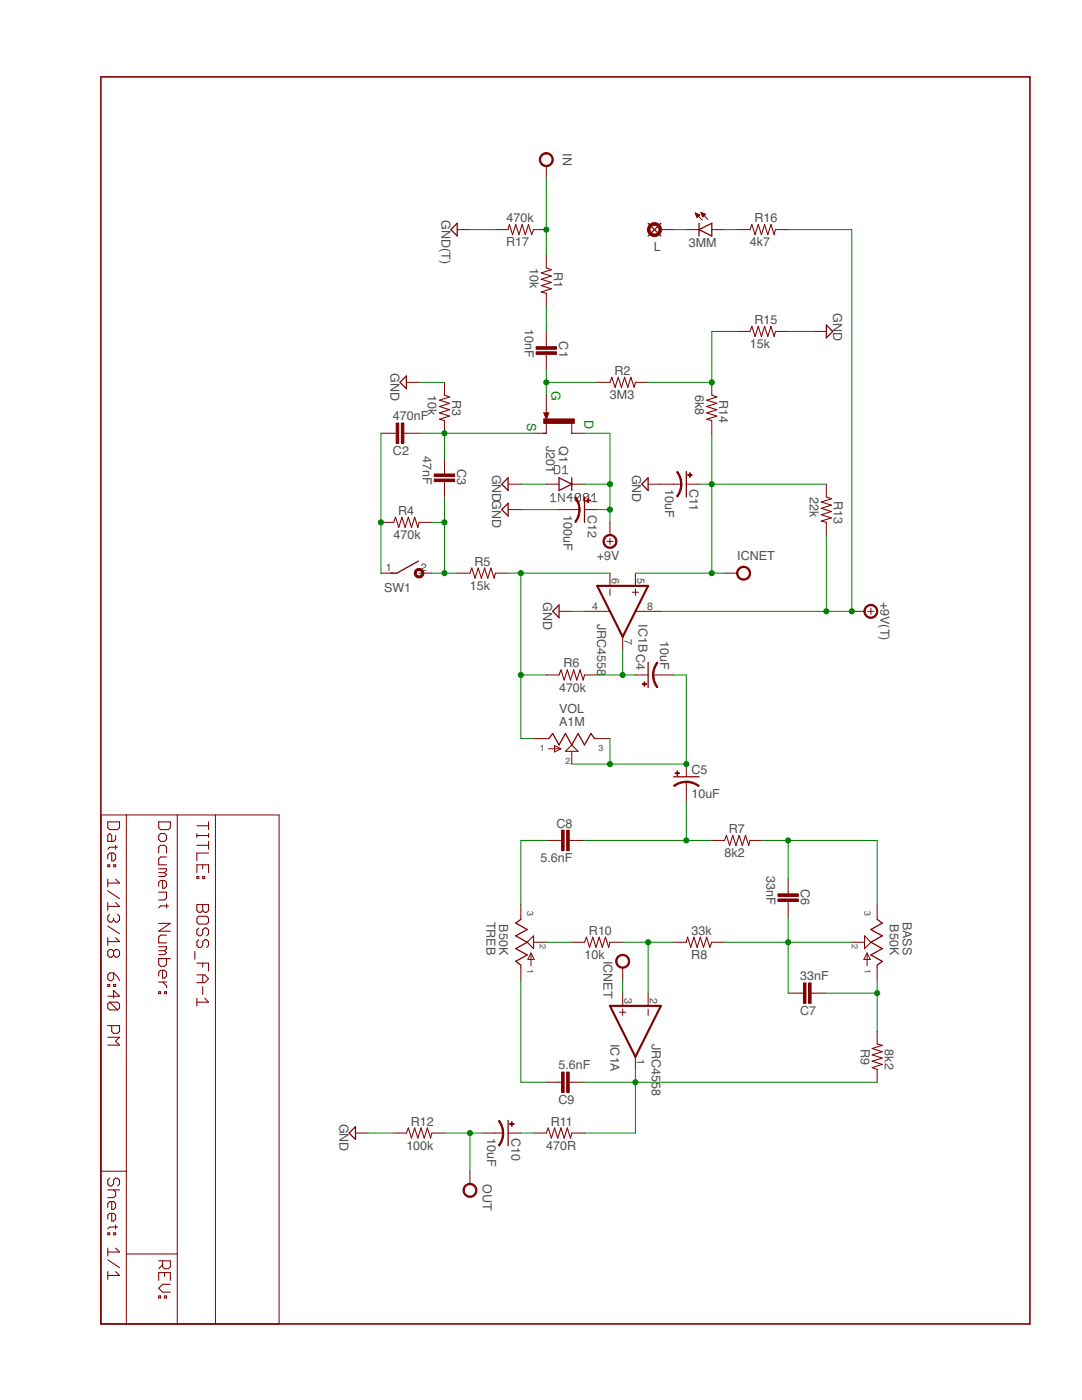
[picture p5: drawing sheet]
<svg xmlns="http://www.w3.org/2000/svg" width="216mm" height="279mm" viewBox="0 0 216 279" stroke-linecap="round" stroke-linejoin="round" font-family="sans-serif">
<g fill="none" stroke="#505050" stroke-width=".2">
<path d="M109.9 99l.5-.5v1.6M110.6 92.9h.8l.3 .3v1.1l-.3 .2h-.8zM112.2 94.5h1.1M112.2 93.5l.6-.6v1.6M112.6 98.5v1.6l-1.1-1.6v1.6M114.2 99.3h-1.1l.8-.8v1.6M115.8 98.8v1l-.2 .3h-.6l-.2-.3M115.8 98.8l-.2-.3h-.6l-.2 .3v1M115.8 98.8l-1 1M117.5 98.8v1l-.3 .3h-.5l-.3-.3M117.5 98.8l-.3-.3h-.5l-.3 .3v1M117.5 98.8l-1.1 1"/>
<path d="M118 99l.6-.5v1.6M109.9 100.1h1M118 100.1h1.1"/>
</g>
<g fill="none" stroke="#800000" stroke-width=".21">
<path d="M101.4 45.8l.2-1 .7 2 .6-2 .6 2 .7-2 .6 2 .7-2 .6 2 .4-1M109 53.4l1 .4-2 .7 2 .6-2 .6 2 .7-2 .6 2 .6-2 .7 1 .2M149.6 45.8l.4-1 .7 2 .6-2 .6 2 .7-2 .6 2 .6-2 .7 2 .2-1M88.7 78.8l1 .4-2 .7 2 .6-2 .6 2 .7-2 .6 2 .6-2 .7 1 .2M121.7 76.3l.4-1 .6 2 .7-2 .6 2 .6-2 .7 2 .6-2 .6 2 .3-1M142 78.8l1 .4-2 .7 2 .6-2 .6 2 .7-2 .6 2 .6-2 .7 1 .2M149.6 66.1l.4-1 .7 2.1 .6-2.1 .6 2.1 .7-2.1 .6 2.1 .6-2.1 .7 2.1 .2-1.1M164.9 99.2l1 .3-2 .7 2 .6-2 .7 2 .6-2 .6 2 .7-2 .6 1 .2M78.5 104.2l.4-1 .7 2.1 .6-2.1 .6 2.1 .7-2.1 .6 2.1 .6-2.1 .7 2.1 .2-1.1M93.8 114.4l.3-1 .7 2 .6-2 .7 2 .6-2 .6 2 .7-2 .6 2 .2-1M111.5 134.7l.4-1 .7 2 .6-2 .6 2 .7-2 .6 2 .6-2 .7 2 .2-1M114.1 148.7l1.3 1.2h-2.6z"/>
<path d="M21.5 164h2.4v1.2l-.4 .4h-1.6l-.4-.4zM21.5 172.6h.4v.4h-.4zM21.5 175.5v1.5M21.5 177.8l2.4 1.5M22.3 170.2v1.6h.4l.4-.4v-.8l-.4-.4h-.8l-.4 .4v.8M22.7 172.6h.4v.4h-.4zM23.1 166.8v.7l-.4 .4h-1.2v-1.1l.4-.5 .4 .5v1.1M23.1 168.7v.8M23.1 175.5l.8 .7h-2.4M23.5 169.1h-1.6l-.4 .4M31.7 164h2.3v1.2l-.4 .4h-1.6l-.3-.4zM31.7 170.2v-1.1l.3-.4h.8l.4 .4v1.1"/>
<path d="M31.7 173.4h1.5v.4l-.4 .4M31.7 178.1h1.5v1.1l-.4 .4h-1.1M31.7 174.2h1.1M32 166.3h.8l.4 .5v.7l-.4 .4h-.8l-.3-.4v-.7zM32.4 175.7v1.6h.4l.4-.4v-.8l-.4-.4h-.8l-.3 .4v.8M32.8 174.2l.4 .3-.4 .4h-1.1M33.2 171h-1.2l-.3 .4v1.2h1.5M39.3 174.2v-1.6h2.3v1.6M39.3 164.8h2.3M39.3 166.3v.8M39.3 174.9h.4v.4h-.4zM39.3 166.8h2.3"/>
<path d="M39.3 168.7h2.3M40.4 172.6v.8M40.4 174.9h.5v.4h-.5zM41.6 170.2h-2.3v1.6M41.6 164v1.6M41.6 166.3v.8M41.6 167.9v1.6M144.6 167.7l.3-1 .7 2 .6-2 .7 2 .6-2 .6 2 .7-2 .6 2 .2-1M21.5 180.1v1.6M21.5 187.1v1.6M21.5 194.5l.4-.3h.8v1.1l-.4 .4h-.4l-.4-.4zM21.5 196.5h.4v.4h-.4z"/>
<path d="M21.5 198.8h2.4l-1.2-1.1v1.5M21.5 184.8l2.4 1.6M21.9 182.5l-.4 .4v.7l.4 .4h.4l.4-.4M22.7 189.9l-.4-.4h-.4l-.4 .4v.7l.4 .4h.4l.4-.4M22.7 189.9l.4-.4h.4l.4 .4v.7l-.4 .4h-.4l-.4-.4M22.7 196.5h.4v.4h-.4zM22.7 183.2v.4M22.7 189.9v.7M22.7 194.2l.8 .7 .4 .8M23.1 180.1l.8 .8h-2.4M23.1 187.1l.8 .8h-2.4M23.5 182.5l.4 .4v.7l-.4 .4h-.4l-.4-.4"/>
<path d="M31.7 197.9h.3v.4h-.3zM31.7 189h1.5v.4l-.4 .3M31.7 184.3h2.3l-2.3 1.5h2.3M31.7 189.7h1.1M31.7 196h1.5M32.4 193.6v1.6h.4l.4-.4v-.8l-.4-.4h-.8l-.3 .4v.8M32.4 196l.8 .7v.4M32.8 197.9h.4v.4h-.4zM32.8 189.7l.4 .4-.4 .4h-1.1M33.2 186.6h-1.2l-.3 .4v1.2h1.5M33.2 191.3v1.2l-.4 .3h-.8l-.3-.3v-1.2h2.3M33.2 180.4v.8"/>
<path d="M33.6 180.8h-1.6l-.3 .4M38.9 189.9v1.5M39.3 180.5h2.3v1.2l-.4 .4h-.3l-.5-.4-.3 .4h-.4l-.4-.4zM39.3 192.2h2.3v1.6M39.3 199.2v1.6M39.3 194.6h1.6l.7 .7-.7 .8h-1.6M39.7 182.9h1.5l.4 .4v.7l-.4 .4h-1.5l-.4-.4v-.7zM39.7 185.2l-.4 .4v.8l.4 .4h.4l.3-.4v-.8l.5-.4h.3l.4 .4v.8l-.4 .4M39.7 187.5l-.4 .4v.8l.4 .4h.4l.3-.4v-.8l.5-.4h.3l.4 .4v.8l-.4 .4M40.4 180.5v1.2M40.4 192.2v.8M40.4 194.6v1.5"/>
<path d="M40.4 196.9v1.6M40.9 199.2l.7 .8h-2.3M105.2 188l1.3-1.2v2.5zM116.6 188l.4-1 .6 2.1 .7-2.1 .6 2.1 .6-2.1 .7 2.1 .6-2.1 .7 2.1 .2-1.1M136.9 188l.3-1 .6 2.1 .7-2.1 .6 2.1 .6-2.1 .7 2.1 .6-2.1 .6 2.1 .4-1.1M172.5 186.8l1.3 1.2-1.3 1.3zM21.5 204.7h2.4v1.1l-.4 .4h-.8l-.4-.4v-1.1M21.5 207h2.4l-.8 .8 .8 .8h-2.4M21.9 200l-.4 .4v.8l.4 .3h1.6M21.9 200h1.6l.4 .4v.8l-.4 .3M21.9 200l1.6 1.5M175 208.4l1 .2-2 .7 2 .6-2 .6 2 .7-2 .6 2 .6-2 .7 1 .3"/>
<path d="M21.5 237.5h2.4M21.9 235.1l-.4 .4v.8l.4 .4h.4l.4-.4v-.8l.4-.4h.4l.4 .4v.8l-.4 .4M22.3 239.8v1.6h.4l.4-.4v-.8l-.4-.4h-.8l-.4 .4v.8M22.7 237.5l.4 .3v.8l-.4 .4h-1.2M81.1 226.1l.4-1 .6 2 .6-2 .7 2 .6-2 .6 2 .7-2 .6 2 .3-1M109 226.1l.4-1 .6 2 .7-2 .6 2 .6-2 .7 2 .6-2 .6 2 .3-1M21.5 246h.4v.4h-.4zM21.5 249.1v1.6M21.5 253.8v1.5M21.5 251.4l2.4 1.6M22.3 242.1v1.6h.4l.4-.4v-.8l-.4-.4h-.8l-.4 .4v.8M22.7 246h.4v.4h-.4z"/>
<path d="M23.1 244.5v.8M23.1 249.1l.8 .8h-2.4M23.1 253.8l.8 .8h-2.4M23.5 244.9h-1.6l-.4 .4M31.7 251.6h2.3v1.2l-.4 .4h-.8l-.4-.4v-1.2M31.7 255.5v-1.5h2.3v1.5M31.7 258.6h.3v.4h-.3zM32.4 252.4l-.7 .8M32.8 254v.7M32.8 258.6h.4v.4h-.4zM34 256.3h-1.6l-.7 .8 .7 .8h1.6"/>
</g>
<g fill="none" stroke="#800000" stroke-width=".2">
<path d="M109 33.1v2.6M91.2 45.8h2.6M98.8 45.8h2.6M106.5 45.8h2.5M109 50.9v2.5M109 58.5v2.6M131.9 45.8h2.5M136.9 45.8h2.6M138.7 42.5l1.4 1.4M138.7 42.5l.9 .4M138.7 42.5l.4 .9M138.8 42.5v.1"/>
<path d="M138.9 42.6v.3M139 42.7v.5M139.1 42.7v.7M139.3 42.8v.5M139.4 42.8v.4M139.5 42.9v.1M139.6 42.9l-.5 .5M139.6 42.9h.1M139.9 42.4l1.4 1.4M139.9 42.4l.9 .4-.5 .5zM140 42.4v.2M140.1 42.5v.4"/>
<path d="M140.2 42.5v.7M140.3 42.6v.6M140.5 42.7v.4M140.6 42.7v.3M140.7 42.8h.1M142 45.8h2.6M147.1 45.8h2.5M154.7 45.8h2.6M81.1 76.3h2.5M88.7 76.3v2.5M109 66.1v3.1M109 70.7v3.1"/>
<path d="M109 78.8v4.9M119.2 76.3h2.5M126.8 76.3h2.5M142 76.3v2.5M147.1 66.1h2.5M154.7 66.1h2.6M162.3 66.1h2.6M76 86.5h3.1M80.6 86.5h3M88.7 83.9v2.6M88.7 91.5v3.1M88.7 96.1v3.1"/>
<path d="M101.4 96.6h2.5M108.5 82.4h1l-.5 1.3zM109 84.5v2h-2.5M109 96.6h2.5M114.1 84.4v2.1h2.5M114.1 96.6h2.5M129.3 96.6h6.6M136.9 96.6h2.6M142 83.9v2.6M164.9 96.6v2.6M76 104.2h2.5M76 114.4h2.5"/>
<path d="M83.6 104.2h2.6M83.6 114.4h2.6M91.2 114.4h2.6M98.8 114.4h2.6M101.4 101.7h2.5M111.5 101.7h4.1M116.6 101.7h2.6M121.1 108.1h1.2M121.7 104.2v2.6M121.7 107.4v1.3M121.7 114.4v2.5M121.7 117.6v1.2"/>
<path d="M126.2 118.2h1.2M126.8 114.4v2.5M126.8 117.6v1.2M144.6 114.4h2.5M164.9 104.2v2.6M109 134.7h2.5M111.5 122h2.6M116.6 134.7h2.6M116.6 122h5.1M124.2 127.1v2.5M126.8 134.7h2.5M126.8 122h5.1"/>
<path d="M130.3 134.7h4.1M170 122h2.5M173.1 122h1.3M173.8 121.4v1.2M106.5 147.4h3M109.4 149.4h2.5M110.7 148.8l1.2 .6-1.2 .7zM114.1 149.9v2.6M118.7 147.4h3M136.9 152.5v2.5M136.9 156v4.1M20.1 162.6h35.6v101.6h-35.6z"/>
<path d="M25.2 162.6v101.6M35.4 162.6v101.6M43 162.6v101.6M109 167.7h3.1M113.6 167.7h3M142 167.7h2.6M149.6 167.7h2.6M157.3 175.3v3.1M157.3 179.9v3.1M103.9 180.4v3.1M103.9 192.6v3.1M106 190.2v2.5"/>
<path d="M106 190.2l.6 1.3h-1.3zM106.5 188h2.5M114.1 188h2.5M121.7 188h2.5M124.2 193.1v2.6M124.2 198.2v2.5M129.3 198.2v2.5M134.4 188h2.5M142 188h2.6M157.3 198.2h3M161.8 198.2h3.1M170 188h2.5"/>
<path d="M173 190.2l.7 1.3h-1.3zM173 190.2v2.5M175 180.4v3.1M175 192.6v3.1M109 216h3.1M113.6 216h3M123.6 202h1.3M124.2 201.4v1.2M126.8 210.9v2.5M129.3 201.4v1.2M175 205.8v2.6M175 213.4v2.6"/>
<path d="M20.1 233.7h5.1M70.9 226.1h2.6M78.5 226.1h2.6M86.2 226.1h2.5M93.8 233.7v2.6M96.3 226.1h4.1M101.4 226.1h2.5M106.5 226.1h2.5M114.1 226.1h2.5M25.2 250.3h10.2"/>
</g>
<g fill="#800000" stroke="#800000" stroke-width=".2">
<path d="M107 69.2h4v.5h-4z"/>
<path d="M107 70.2h4v.5h-4z"/>
<path d="M80.1 84.4h.5v4.1h-.5z"/>
<path d="M79.1 84.4h.5v4.1h-.5z"/>
<path d="M86.7 94.6h4v.5h-4z"/>
<path d="M86.7 95.6h4v.5h-4z"/>
<path d="M128.5 136.1h.2v.9h-.2z"/>
<path d="M128.1 136.5h.9v.1h-.9z"/>
<path d="M134.7 154.2h.9v.2h-.9z"/>
<path d="M135.1 153.9h.1v.8h-.1z"/>
<path d="M155.2 178.4h4.1v.5h-4.1z"/>
<path d="M155.2 179.4h4.1v.5h-4.1z"/>
<path d="M161.3 196.2h.5v4h-.5z"/>
<path d="M160.3 196.2h.5v4h-.5z"/>
<path d="M112.1 165.7h.5v4.1h-.5z"/>
<path d="M113.1 165.7h.5v4.1h-.5z"/>
<path d="M113.1 214h.5v4h-.5z"/>
<path d="M112.1 214h.5v4h-.5z"/>
<path d="M102.1 223.9h.1v.9h-.1z"/>
<path d="M101.7 224.3h.9v.1h-.9z"/>
<path d="M137.6 94.4h.1v.8h-.1z"/>
<path d="M137.2 94.7h.9v.2h-.9z"/>
<path d="M117.3 99.4h.1v.9h-.1z"/>
<path d="M116.9 99.8h.9v.1h-.9z"/>
<path d="M108.5 83.6h6.1v.9h-6.1z"/>
</g>
<g fill="none" stroke="#800000" stroke-width=".25">
<path d="M91.2 44.6v2.5l-1.2-1.3zM129.3 44.6l2.6 2.5M131.9 44.6l-2.6 2.5M139.5 45.8l2.5-1.2v2.5zM139.5 44.6v2.5M81.1 75v2.6l-1.3-1.3zM164.9 64.9l1.3 1.2-1.3 1.3zM101.4 95.4v2.5l-1.3-1.3zM111.5 95.4l2.6 1.2-2.6 1.3zM114.1 95.4v2.5M116.6 99.2v5M129.3 95.4v2.5l-1.2-1.3z"/>
<path d="M136.9 94.1v5.1M83.5 112l-4.3 2.4h-1.3M101.4 100.4v2.6l-1.3-1.3zM111.5 120.7v2.6l-1.2-1.3zM129.3 132.2v5M109.5 147.4l.8-1 1.2 2.3 1.3-2.3 1.3 2.3 1.3-2.3 1.2 2.3 1.3-2.3 .8 1M134.4 155h5.1M103.9 183.5l-1 .7 2.3 1.3-2.3 1.3 2.3 1.2-2.3 1.3 2.3 1.3-2.3 1.3 1 .7M175 183.5l1 .7-2.2 1.3 2.2 1.3-2.2 1.2 2.2 1.3-2.2 1.3 2.2 1.3-1 .7M70.9 224.9v2.5l-1.2-1.3zM101.4 223.6v5.1"/>
</g>
<g fill="#800000" stroke="#800000" stroke-width=".2">
<path d="M131.1 132.1l.2 .2-.7 1.4-.1 1h-.3l.2-1.4z" fill-rule="evenodd"/>
<path d="M130.2 134.7h.3l.1 1 .7 1.4-.2 .1-.7-1.1z" fill-rule="evenodd"/>
<path d="M136.9 155.9l1.4 .2 1.2 .7-.1 .2-.9-.5-1.6-.4z" fill-rule="evenodd"/>
<path d="M134.4 156.8l1.2-.7 1.3-.2v.3l-1 .1-1.3 .7z" fill-rule="evenodd"/>
<path d="M100.3 226.1h.2v.8l-.4 1.1-.4 .7-.3-.2 .7-1.3z" fill-rule="evenodd"/>
<path d="M99.4 223.8l.3-.2 .4 .7 .3 1 .1 .8h-.3l-.1-1z" fill-rule="evenodd"/>
<path d="M135.8 96.6h.3l-.1 .9-.4 1-.4 .7-.2-.2 .7-1.4z" fill-rule="evenodd"/>
<path d="M135 94.2l.2-.1 .4 .7 .4 1 .1 .8h-.3l-.1-1z" fill-rule="evenodd"/>
<path d="M115.5 101.7h.3v.3a3.9 3.9 0 0 1-.9 2.3l-.2-.2 .5-.9z" fill-rule="evenodd"/>
<path d="M114.7 99.3l.2-.2 .4 .7 .4 1.1v.8h-.2l-.1-1z" fill-rule="evenodd"/>
<path d="M108.1 30.8l.6-.3h.3v.2a1.15 1.15 0 0 1 1.1 1.6 1.15 1.15 0 0 1-1.9 .3 1.15 1.15 0 0 1 .5-1.8l.3-.1v-.2a1.4 1.4 0 0 1 1.4 1.7 1.4 1.4 0 0 1-2.1 .9 1.4 1.4 0 0 1-.2-2.3z" fill-rule="evenodd"/>
<path d="M92.8 236.5l.6-.3h.4v.2a1.15 1.15 0 0 1 1.1 1.6 1.15 1.15 0 0 1-2 .3 1.15 1.15 0 0 1 .6-1.8l.3-.1v-.2a1.4 1.4 0 0 1 1.3 1.7 1.4 1.4 0 0 1-2 .9 1.4 1.4 0 0 1-.3-2.3z" fill-rule="evenodd"/>
<path d="M83 113.6l.6-.2v.4a.56 .56 0 0 1 .5 .8 .56 .56 0 0 1-.9 .1 .56 .56 0 0 1 .2-.8l.2-.1v-.4a.97 .97 0 0 1 .9 1.3 .97 .97 0 0 1-1.5 .5 .97 .97 0 0 1 0-1.6z" fill-rule="evenodd"/>
<path d="M172.8 121l.6-.4h.4v.3a1.15 1.15 0 0 1 1 1.6 1.15 1.15 0 0 1-1.9 .3 1.15 1.15 0 0 1 .6-1.9h.3v-.3a1.4 1.4 0 0 1 1.3 1.8 1.4 1.4 0 0 1-2.1 .8 1.4 1.4 0 0 1-.2-2.2z" fill-rule="evenodd"/>
<path d="M129.6 44.8l.7-.3 .3-.1v.3a1.15 1.15 0 0 1 1.1 1.6 1.15 1.15 0 0 1-1.9 .3 1.15 1.15 0 0 1 .5-1.9h.3v-.3a1.39 1.39 0 0 1 1.3 1.8 1.39 1.39 0 0 1-2 .8 1.39 1.39 0 0 1-.3-2.2z" fill-rule="evenodd"/>
<path d="M129.7 45.1l.6-.4h.3v.2a.88 .88 0 0 1 .8 1.3 .88 .88 0 0 1-1.4 .2 .88 .88 0 0 1 .3-1.4l.3-.1v-.2a1.14 1.14 0 0 1 1.1 1.4 1.14 1.14 0 0 1-1.6 .7 1.14 1.14 0 0 1-.4-1.7z" fill-rule="evenodd"/>
<path d="M120.8 107l.9-.3v.2a1.14 1.14 0 0 1 1 1.7 1.14 1.14 0 0 1-2 .1 1.14 1.14 0 0 1 .7-1.8h.3v-.2a1.4 1.4 0 0 1 1.3 1.7 1.4 1.4 0 0 1-2.1 .8 1.4 1.4 0 0 1-.1-2.2z" fill-rule="evenodd"/>
<path d="M123.3 190.8l.6-.3h.3v.2a1.14 1.14 0 0 1 1 1.7 1.14 1.14 0 0 1-1.9 .1 1.14 1.14 0 0 1 .7-1.8h.2v-.2a1.39 1.39 0 0 1 1.4 1.7 1.39 1.39 0 0 1-2.1 .8 1.39 1.39 0 0 1-.2-2.2z" fill-rule="evenodd"/>
<path d="M147.4 113.4l1-.4v.2a1.15 1.15 0 0 1 1 1.7 1.15 1.15 0 0 1-1.9 .2 1.15 1.15 0 0 1 .6-1.8l.3-.1v-.2a1.4 1.4 0 0 1 1.3 1.8 1.4 1.4 0 0 1-2 .8 1.4 1.4 0 0 1-.3-2.2z" fill-rule="evenodd"/>
</g>
<path d="M20.1 15.3h185.4v248.9h-185.4zM109 83.2l-.2-.7h.5l-.3 .8" fill="none" stroke="#800000" stroke-width=".32"/>
<path d="M119.2 116.9h10.1l-5.1 10.2zM121.7 200.7h10.2l-5.1 10.2z" fill="none" stroke="#800000" stroke-width=".42"/>
<g fill="none" stroke="#008000" stroke-width=".2">
<path d="M109 35.7v15.2M93.8 45.8h5M134.4 45.8h2.5M144.6 45.8h2.5M157.3 45.8h12.7v76.2h-38.1M83.6 76.3h5.1M109 76.3h10.2M109 61.1v5M109 73.8v5M147.1 66.1h-5.1v10.2h-12.7M157.3 66.1h5M76 86.5v27.9"/>
<path d="M83.6 86.5h22.9M88.7 86.5v5M88.7 99.2v15.2M103.9 96.6h5.1M116.6 96.6h5.1M116.6 86.5h5.1v17.7M139.5 96.6h25.4M142 86.5v27.9M86.2 114.4h5M86.2 104.2h2.5M101.4 114.4h20.3M103.9 101.7h7.6"/>
<path d="M103.9 114.4v33h2.6M119.2 101.7h2.5M126.8 114.4h17.8M164.9 106.8v15.2M103.9 134.7h5.1M114.1 122h2.5M119.2 134.7h7.6M124.2 129.6v5.1M134.4 134.7h2.5v17.8h-22.8M121.7 147.4v5.1M109 167.7h-5.1v12.7M116.6 167.7h25.4"/>
<path d="M136.9 160.1v7.6M152.2 167.7h22.8v12.7M157.3 167.7v7.6M103.9 195.7v20.3h5.1M109 188h5.1M124.2 195.7v2.5M124.2 188h10.2M129.3 188v10.2M144.6 188h25.4M157.3 183v15.2M164.9 198.2h10.1M175 195.7v10.1"/>
<path d="M116.6 216h58.4M126.8 213.4v12.7h-10.2M73.5 226.1h5M88.7 226.1h7.6M93.8 226.1v7.6M103.9 226.1h2.6"/>
</g>
<g fill="#008000" stroke="#008000" stroke-width=".2">
<circle cx="124.2" cy="134.7" r=".51"/>
<circle cx="103.9" cy="114.4" r=".51"/>
<circle cx="103.9" cy="134.7" r=".51"/>
<circle cx="88.7" cy="114.4" r=".51"/>
<circle cx="88.7" cy="104.2" r=".51"/>
<circle cx="76" cy="104.2" r=".51"/>
<circle cx="88.7" cy="86.5" r=".51"/>
<circle cx="164.9" cy="122" r=".51"/>
<circle cx="170" cy="122" r=".51"/>
<circle cx="121.7" cy="101.7" r=".51"/>
<circle cx="121.7" cy="96.6" r=".51"/>
<circle cx="121.7" cy="152.5" r=".51"/>
<circle cx="136.9" cy="152.5" r=".51"/>
<circle cx="136.9" cy="167.7" r=".51"/>
<circle cx="157.3" cy="167.7" r=".51"/>
<circle cx="175" cy="198.2" r=".51"/>
<circle cx="129.3" cy="188" r=".51"/>
<circle cx="126.8" cy="216" r=".51"/>
<circle cx="142" cy="76.3" r=".51"/>
<circle cx="109" cy="76.3" r=".51"/>
<circle cx="157.3" cy="188" r=".51"/>
<circle cx="93.8" cy="226.1" r=".51"/>
<circle cx="109" cy="45.8" r=".51"/>
<circle cx="142" cy="114.4" r=".51"/>
<circle cx="142" cy="96.6" r=".51"/>
</g>
<g font-size="2.5" fill="#505050">
<text x="112.3" y="30.6" transform="rotate(90 112.3 30.6)">IN</text>
<text x="88.1" y="43.9" transform="rotate(90 88.1 43.9)">GND(T)</text>
<text x="101.1" y="44.3">470k</text>
<text x="150.5" y="44.3">R16</text>
<text x="101" y="49.1">R17</text>
<text x="105.7" y="53.4" transform="rotate(90 105.7 53.4)">10k</text>
<text x="130.5" y="50.1">L</text>
<text x="137.5" y="49.4">3MM</text>
<text x="149.6" y="49.1">4k7</text>
<text x="110.5" y="54.3" transform="rotate(90 110.5 54.3)">R1</text>
<text x="104.7" y="65.7" transform="rotate(90 104.7 65.7)">10nF</text>
<text x="150.5" y="64.6">R15</text>
<text x="166.3" y="62.5" transform="rotate(90 166.3 62.5)">GND</text>
<text x="111.6" y="68.2" transform="rotate(90 111.6 68.2)">C1</text>
<text x="149.6" y="69.4">15k</text>
<text x="77.9" y="74.4" transform="rotate(90 77.9 74.4)">GND</text>
<text x="122.6" y="74.8">R2</text>
<text x="78.4" y="83.9">470nF</text>
<text x="85.4" y="78.8" transform="rotate(90 85.4 78.8)">10k</text>
<text x="90.2" y="79.7" transform="rotate(90 90.2 79.7)">R3</text>
<text x="121.7" y="79.6">3M3</text>
<text x="138.7" y="78.8" transform="rotate(90 138.7 78.8)">6k8</text>
<text x="143.5" y="79.7" transform="rotate(90 143.5 79.7)">R14</text>
<text x="109" y="89" transform="rotate(90 109 89)">J201</text>
<text x="111.6" y="89" transform="rotate(90 111.6 89)">Q1</text>
<text x="78.4" y="90.8">C2</text>
<text x="84.4" y="91.1" transform="rotate(90 84.4 91.1)">47nF</text>
<text x="91.2" y="93.5" transform="rotate(90 91.2 93.5)">C3</text>
<text x="98.2" y="94.7" transform="rotate(90 98.2 94.7)">GNDGND</text>
<text x="126.2" y="94.7" transform="rotate(90 126.2 94.7)">GND</text>
<text x="132.8" y="97.6" transform="rotate(90 132.8 97.6)">10uF</text>
<text x="137.6" y="97.6" transform="rotate(90 137.6 97.6)">C11</text>
<text x="161.6" y="99.2" transform="rotate(90 161.6 99.2)">22k</text>
<text x="166.4" y="100" transform="rotate(90 166.4 100)">R13</text>
<text x="78.5" y="107.5">470k</text>
<text x="79.4" y="102.7">R4</text>
<text x="112.4" y="102.7" transform="rotate(90 112.4 102.7)">100uF</text>
<text x="117.3" y="102.7" transform="rotate(90 117.3 102.7)">C12</text>
<text x="94.7" y="112.9">R5</text>
<text x="119.1" y="111.7">+9V</text>
<text x="147.1" y="111.9">ICNET</text>
<text x="76.6" y="118.2">SW1</text>
<text x="93.8" y="117.7">15k</text>
<text x="108.4" y="120.1" transform="rotate(90 108.4 120.1)">GND</text>
<text x="119.2" y="124.6" transform="rotate(90 119.2 124.6)">JRC4558</text>
<text x="127.4" y="124.6" transform="rotate(90 127.4 124.6)">IC1BC4</text>
<text x="175.7" y="120.1" transform="rotate(90 175.7 120.1)">+9V(T)</text>
<text x="131.7" y="128" transform="rotate(90 131.7 128)">10uF</text>
<text x="112.4" y="133.2">R6</text>
<text x="111.6" y="138">470k</text>
<text x="111.6" y="142.3">VOL</text>
<text x="111.6" y="144.9">A1M</text>
<text x="138" y="154.4">C5</text>
<text x="138" y="159.2">10uF</text>
<text x="111" y="165.2">C8</text>
<text x="145.5" y="166.2">R7</text>
<text x="107.8" y="172">5.6nF</text>
<text x="144.6" y="171">8k2</text>
<text x="152.9" y="174.9" transform="rotate(90 152.9 174.9)">33nF</text>
<text x="159.8" y="177.4" transform="rotate(90 159.8 177.4)">C6</text>
<text x="97.1" y="183.9" transform="rotate(90 97.1 183.9)">TREB</text>
<text x="99.6" y="184.5" transform="rotate(90 99.6 184.5)">B50K</text>
<text x="177.6" y="184.5" transform="rotate(90 177.6 184.5)">B50K</text>
<text x="180.1" y="183.9" transform="rotate(90 180.1 183.9)">BASS</text>
<text x="116.6" y="191.3">10k</text>
<text x="117.5" y="186.5">R10</text>
<text x="120.4" y="191.7" transform="rotate(90 120.4 191.7)">ICNET</text>
<text x="137.9" y="191.3">R8</text>
<text x="138" y="186.5">33k</text>
<text x="159.7" y="195.7">33nF</text>
<text x="159.7" y="202.5">C7</text>
<text x="121.8" y="208.4" transform="rotate(90 121.8 208.4)">IC1A</text>
<text x="130.1" y="208.4" transform="rotate(90 130.1 208.4)">JRC45</text>
<text x="171.8" y="209.4" transform="rotate(90 171.8 209.4)">R9</text>
<text x="176.6" y="209.4" transform="rotate(90 176.6 209.4)">8k2</text>
<text x="111.4" y="213.4">5.6nF</text>
<text x="130.1" y="216" transform="rotate(90 130.1 216)">58</text>
<text x="111.4" y="220.3">C9</text>
<text x="67.7" y="224.2" transform="rotate(90 67.7 224.2)">GND</text>
<text x="82" y="224.6">R12</text>
<text x="97.2" y="227.1" transform="rotate(90 97.2 227.1)">10uF</text>
<text x="102" y="227.1" transform="rotate(90 102 227.1)">C10</text>
<text x="109.9" y="224.6">R11</text>
<text x="81.1" y="229.4">100k</text>
<text x="109" y="229.4">470R</text>
<text x="96.3" y="236.3" transform="rotate(90 96.3 236.3)">OUT</text>
</g>
<g font-size="2.5" fill="#008000">
<text x="110" y="78.1" transform="rotate(90 110 78.1)">G</text>
<text x="116.6" y="83.9" transform="rotate(90 116.6 83.9)">D</text>
<text x="105.2" y="84.4" transform="rotate(90 105.2 84.4)">S</text>
</g>
<g font-size="2.1" fill="#505050">
<text x="77" y="114">1</text>
<text x="84" y="114">2</text>
<text x="122.1" y="115.4" transform="rotate(90 122.1 115.4)">6</text>
<text x="127.1" y="115.4" transform="rotate(90 127.1 115.4)">5</text>
<text x="118.2" y="121.7">4</text>
<text x="129.1" y="121.7">8</text>
<text x="124.6" y="127.4" transform="rotate(90 124.6 127.4)">7</text>
<text x="124.6" y="199.2" transform="rotate(90 124.6 199.2)">3</text>
<text x="129.7" y="199.2" transform="rotate(90 129.7 199.2)">2</text>
<text x="127.1" y="211.3" transform="rotate(90 127.1 211.3)">1</text>
</g>
<g font-size="1.8" fill="#505050">
<text x="107.7" y="149.9">1</text>
<text x="119.4" y="149.9">3</text>
<text x="112.8" y="152.5">2</text>
<text x="105.2" y="181.7" transform="rotate(90 105.2 181.7)">3</text>
<text x="172.5" y="181.7" transform="rotate(90 172.5 181.7)">3</text>
<text x="107.7" y="188.3" transform="rotate(90 107.7 188.3)">2</text>
<text x="170" y="188.3" transform="rotate(90 170 188.3)">2</text>
<text x="105.2" y="193.4" transform="rotate(90 105.2 193.4)">1</text>
<text x="172.5" y="193.4" transform="rotate(90 172.5 193.4)">1</text>
</g>
</svg>
